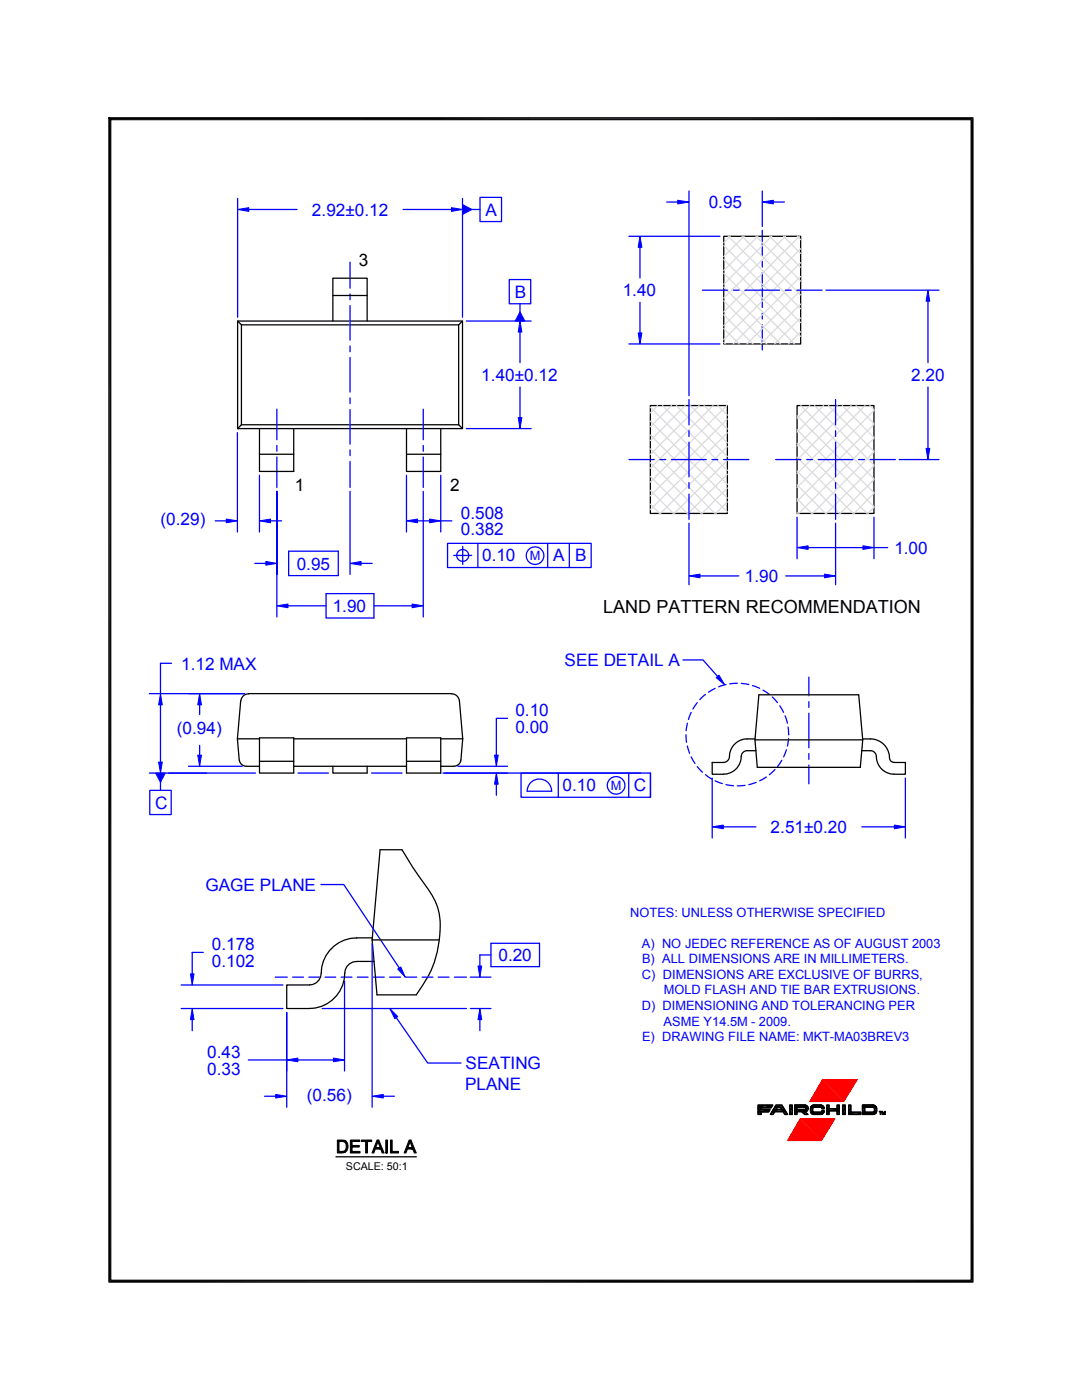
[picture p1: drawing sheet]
<svg xmlns="http://www.w3.org/2000/svg" width="216mm" height="279mm" viewBox="0 0 216 279" stroke-linecap="round" stroke-linejoin="round" font-family="sans-serif">
<path d="M21.7 23.7h172.5M21.9 23.5v232.4M194 23.5v232.4M194.2 255.7h-172.5" fill="none" stroke="#000" stroke-width=".4"/>
<g fill="none" stroke="#000" stroke-width=".2">
<path d="M21.7 23.5l.4 .4v231.6h171.7v-231.6h-171.7l-.4-.4h172.5v232.4h-172.5zM151.3 220.5h2.9l-.3 .6h-2.6zM151.3 221.1h.6v.3h-.6zM151.3 221.4h2.3l-.2 .5h-2.1zM151.3 221.9h.6v.5h-.6zM154 221.9h.6l-.3 .5h-.6zM154.3 221.4h2.2l.3 .5h-2.8zM154.6 221h.5l-.2 .4h-.6zM154.8 220.5h1.2l.3 .5h-1.7zM155.7 221h.6l.2 .4h-.5zM156.3 221.9h.5l.4 .5h-.6zM157.6 220.5h.5v1.9h-.5z"/>
<path d="M158.6 220.9h2.6M158.6 221h2.6M158.6 220.5l2.2 .1zM158.6 220.6l2.4 .1h-2.4zM158.6 220.7h2.4l.2 .1h-2.6zM158.6 220.8h2.6v.2h-2.6zM158.6 221h2.6zM158.6 221h.4v.4h-.4zM158.6 221.4h2.6zM158.6 221.5h2.6l-.1 .2h-2.5zM158.6 221.7h2.5l-.2 .1h-2.3zM158.6 221.8h2.3z"/>
<path d="M158.6 221.9h.4v.5h-.4zM158.6 220.6h2.2M158.6 220.6h2.4M158.6 220.8h2.6M158.6 221.4h2.6M158.6 221.6h2.6M158.6 221.8h2.5M158.6 221.8h2.3M160 221.9h.6l.6 .5h-.6zM160.6 221h.6zM160.6 221.4h.6zM160.7 221.4h.5z"/>
<path d="M160.7 221h.5zM160.7 221l.5 .1zM160.8 221.1h.4zM160.8 221.1h.4v.2h-.4zM160.8 221.3h.4zM161.7 221.8h.5zM161.7 221.1h.5zM161.7 221.2h.5v.6h-.5zM161.7 221h.6zM161.7 222h.6zM161.7 221.8l.5 .1zM161.7 221.9l.6 .1z"/>
<path d="M161.7 220.9h2.7M161.7 221h.5zM161.8 222h2.6zM161.8 222h2.6M161.8 222h2.6l-.1 .2h-2.4zM161.8 220.8h2.6v.2h-2.7zM161.8 220.8h2.6M161.9 222.2h2.4l-.2 .1zM161.9 222.3h2.4M161.9 220.7l.2-.1 2.1 .1zM161.9 220.6h2.3M161.9 220.7h2.3l.2 .1h-2.6z"/>
<path d="M162 222.3h2.1zM162 222.4h2.1M162.1 220.6h1.9zM162.2 222.4h1.8zM163.8 221h.6zM163.8 222h.6zM163.9 221h.5zM163.9 221.9l.5 .1zM163.9 221l.5 .1zM164 221.1l.4 .1zM164 221.8h.4zM164 221.2h.4v.1h-.4z"/>
<path d="M164 221.7h.4v.1h-.4zM165 220.5h.4v.8h-.4zM165 221.3h2.5v.4h-2.5zM165 221.7h.4v.7h-.4zM167 220.5h.5v.8h-.5zM167 221.7h.5v.7h-.5zM168.1 220.5h.6v1.9h-.6zM169.3 220.5h.5v1.5h-.5zM169.3 222h2.5v.4h-2.5zM172.1 220.6h2.4M172.1 220.5l2.4 .1zM172.1 220.6l2.6 .1h-2.6z"/>
<path d="M172.1 220.7h2.6l.1 .1h-2.7zM172.1 220.8h2.7l.1 .2h-2.8zM172.1 221h.5v1h-.5zM172.1 222h2.8l-.1 .1h-2.7zM172.1 222.1h2.7l-.1 .1h-2.6zM172.1 222.2h2.6l-.2 .2h-2.4zM172.1 222.4h2.4zM172.1 220.6h2.6M172.1 220.8h2.7M172.1 220.9h2.8M172.1 222h2.8M172.1 222.1h2.7"/>
<path d="M172.1 222.3h2.6M172.1 222.4h2.4M174.2 221h.7zM174.2 222l.7-.1zM174.3 221h.6zM174.4 221l.5 .1zM174.4 221.9l.5-.1zM174.4 221.9h.5zM174.4 221.1h.5zM174.5 221.1l.4 .1zM174.5 221.2h.4v.5h-.4zM174.5 221.7h.4z"/>
<path d="M175.5 221.8l.4 .1zM175.7 221.9v.5zM176 221.8l.1 .1zM176 222h.1M176 222l.1 .4zM176.1 222l.2 .4zM176.1 222h.1M176.3 222.4h.1zM176.5 221.9l-.2 .5zM176.6 221.9v.5zM176.6 221.8l-.1 .1z"/>
</g>
<path d="M164.1 215.5h6.9l-2.7 4.3h-6.7zM159.7 223.3h6.9l-2.7 4.3h-6.7z" fill="none" stroke="#f00" stroke-width=".25"/>
<g fill="#000">
<path d="M151.3 220.5l2.6 .6h-2.6zM151.3 221.1l.6 .3h-.6zM151.3 221.4l2.1 .5h-2.1zM151.3 221.9l.6 .5h-.6zM151.3 221.1h.6v.3zM151.3 221.9h.6v.5zM151.3 221.4h2.3l-.2 .5zM154 221.9l.3 .5h-.6zM151.3 220.5h2.9l-.3 .6zM154.3 221.4l2.5 .5h-2.8zM154 221.9h.6l-.3 .5zM154.6 221l.3 .4h-.6z"/>
<path d="M154.8 220.5l1.5 .5h-1.7zM154.6 221h.5l-.2 .4zM155.7 221l.8 .4h-.5zM154.8 220.5h1.2l.3 .5zM155.7 221h.6l.2 .4zM156.3 221.9l.9 .5h-.6zM154.3 221.4h2.2l.3 .5zM156.3 221.9h.5l.4 .5zM157.6 220.5l.5 1.9h-.5zM157.6 220.5h.5v1.9zM158.6 221l.4 .4h-.4zM158.6 221.9l.4 .5h-.4z"/>
<path d="M158.6 221h.4v.4zM158.6 221.9h.4v.5zM160 221.9l1.2 .5h-.6zM160.6 221.4h.6zM160.6 221h.6zM160.7 221.4h.5zM160.7 221h.5zM160.8 221.3l.4 .1zM160.7 221l.5 .1zM160.8 221.1h.4zM160.8 221.1l.4 .2h-.4zM160.8 221.3h.4z"/>
<path d="M160.8 221.1h.4v.2zM160 221.9h.6l.6 .5zM161.7 221l.5 .1zM161.7 221.1l.5 .1zM161.7 221.2l.5 .6h-.5zM161.7 221h.5zM161.7 221.8h.5zM161.7 221.8l.5 .1zM161.7 221.9l.6 .1zM161.7 222h.6zM162.1 220.6h1.9zM161.7 221.1h.5z"/>
<path d="M161.7 221.2h.5v.6zM162 222.3l2 .1zM161.7 221h.6zM162.2 222.4h1.6zM163.8 222h.6zM162.2 222.4h1.8zM163.8 221h.6zM163.9 221h.5zM163.9 221.9l.5 .1zM164 221.8l.4 .1zM163.9 221l.5 .1zM164 221.8h.4z"/>
<path d="M164 221.1l.4 .1zM164 221.2l.4 .1h-.4zM164 221.7l.4 .1h-.4zM162.3 220.5l1.7 .1zM163.9 222h.5zM164 221.2h.4v.1zM164 221.7h.4v.1zM165 220.5l.4 .8h-.4zM165 221.7l.4 .7h-.4zM165 220.5h.4v.8zM165 221.7h.4v.7zM167 220.5l.5 .8h-.5z"/>
<path d="M167 221.7l.5 .7h-.5zM167 220.5h.5v.8zM167 221.7h.5v.7zM168.1 220.5l.6 1.9h-.6zM168.1 220.5h.6v1.9zM169.3 220.5l.5 1.5h-.5zM169.3 222l2.5 .4h-2.5zM169.3 220.5h.5v1.5zM169.3 222h2.5v.4zM172.1 221l.5 1h-.5zM172.1 221h.5v1zM174.2 222h.7z"/>
<path d="M174.2 221h.7zM174.3 221h.6zM174.4 221.9h.5zM174.4 221l.5 .1zM174.5 221.8l.4 .1h-.5zM174.4 221.1h.5zM174.5 221.1l.4 .1zM174.5 221.2l.4 .5h-.4zM174.5 221.7l.4 .1zM174.3 221.9l.6 .1zM174.5 221.7h.4zM174.5 221.8l.4 .1z"/>
<path d="M174.5 221.2h.4v.5zM175.5 221.8l.4 .1zM175.7 221.9v.5zM176 221.8l.1 .1zM176 222l.1 .4zM176.1 222l.2 .4zM176.3 222.4h.1zM176.5 221.9l-.2 .5zM176.5 221.9l-.1 .5zM176.6 221.8l-.1 .1zM176.6 221.9v.5zM176.6 221.8v.1z"/>
</g>
<path d="M165 221.5h2.5" fill="none" stroke="#000" stroke-width=".44"/>
<path d="M161.8 222.1h2.6" fill="none" stroke="#000" stroke-width=".21"/>
<g fill="none" stroke="#000" stroke-width=".25">
<path d="M151.3 220.5h2.9l-.3 .6h-2v.3h1.7l-.2 .5h-1.5v.5h-.6zM154.8 220.5h1.2l1.2 1.9h-.6l-.3-.5h-1.7l-.3 .5h-.6zM155.1 221h.6l.3 .4h-1.1zM157.6 220.5h.5v1.9h-.5zM159 221h1.6l.2 .1-.2 .3h-1.6zM161.1 220.8l.1 .5a.58 .58 0 0 1-.6 .6l.6 .5h-.6l-.6-.5h-1v.5h-.4v-1.9h2l.6 .3M162.3 222.4h1.5M164 221.2l-.2-.2h-1.5l-.1 .2v.7l1.6 .1 .2-.2M164 221.2v.1h.4v-.1a.65 .65 0 0 0-.6-.7l-1.5 .1a.64 .64 0 0 0-.6 .6v.6a.58 .58 0 0 0 .6 .6M164 221.8v-.1h.4v.1a.58 .58 0 0 1-.6 .6M165 220.5h.4v.8h1.6v-.8h.5v1.9h-.5v-.7h-1.6v.7h-.4zM168.1 220.5h.6v1.9h-.6z"/>
<path d="M169.3 220.5h.5v1.5h2v.4h-2.5zM172.6 221l1.8 .1v.8l-1.8 .1zM174.2 222.4a.95 .95 0 0 0 .8-.9 .95 .95 0 0 0-.8-.9l-2.1-.1v1.9h2.1M175.5 221.8h.4l-.2 .1v.5v-.5zM176 221.8l.3 .6 .3-.6v.6v-.5l-.2 .5-.3-.5-.1 .5z"/>
</g>
<g fill="#f00">
<path d="M164.1 215.5l4.2 4.3h-6.7z"/>
<path d="M164.1 215.5h6.9l-2.7 4.3z"/>
</g>
<path d="M164.1 215.5h6.9l-2.7 4.3h-6.7z" fill="none" stroke="#f00" stroke-width=".2"/>
<g fill="#f00">
<path d="M159.7 223.3l4.2 4.3h-6.7z"/>
<path d="M159.7 223.3h6.9l-2.7 4.3z"/>
</g>
<path d="M159.7 223.3h6.9l-2.7 4.3h-6.7z" fill="none" stroke="#f00" stroke-width=".2"/>
<path d="M29.8 138.4h19M32 132.4h2.2M29.8 154.3h21.2M29.9 157.7h4.3v4.9h-4.3z" fill="none" stroke="#00f" stroke-width=".25"/>
<path d="M32 138.4l.4 2.3h-.8z" fill="#00f"/>
<path d="M32 138.4l.4 2.3h-.8z" fill="none" stroke="#00f" stroke-width=".2"/>
<path d="M32 132.4v6M32 154.3v3.4" fill="none" stroke="#00f" stroke-width=".25"/>
<path d="M31.1 154.3h1.9l-1 1.8z" fill="#00f"/>
<path d="M31.1 154.3h1.9l-1 1.8z" fill="none" stroke="#00f" stroke-width=".2"/>
<path d="M31.6 152.1h.8l-.4 2.2z" fill="#00f"/>
<path d="M31.6 152.1h.8l-.4 2.2z" fill="none" stroke="#00f" stroke-width=".2"/>
<g fill="none" stroke="#00f" stroke-width=".25">
<path d="M32 140.7v11.4M64.1 176.5h4.5l11.1 16.7M54.9 195h2.4M58.4 195h2.2M61.6 195h2.2M64.9 195h2.1M68.1 195h2.1M71.3 195h2.1M74.5 195h2.2M77.7 195h2.2M81 195h2.1M84.2 195h2.2"/>
<path d="M87.4 195h2.2M90.7 195h2.4M64.3 201.3h28.8M79.1 203.1l6.2 9.1h6.7"/>
</g>
<path d="M75.8 169.6l-1.5 18h13.4M80.2 169.6l3.2 5.1a23 23 0 0 1 4 6.7 21.2 21.2 0 0 1-4.3 17.1h-7.9M67 230.9h16.1" fill="none" stroke="#000" stroke-width=".25"/>
<g fill="#000" stroke="#000" stroke-width=".2">
<path d="M67.3 227.5h1.4l.3 .2-1.4 .1v2l1.4 .1-.8 .2h-.9z" fill-rule="evenodd"/>
<path d="M68.2 227.8l.8-.1a1.56 1.56 0 0 1 0 2.2l-1.4-.1h.6a1.02 1.02 0 0 0 .9-.8 1.02 1.02 0 0 0-.5-1.1z" fill-rule="evenodd"/>
<path d="M69.9 227.5h1.9v.3h-1.5v.8h1.4v.3h-1.4v.9h1.5v.3h-1.9z" fill-rule="evenodd"/>
<path d="M72.1 227.5h2.1v.3h-.9v2.3h-.3v-2.3h-.9z" fill-rule="evenodd"/>
<path d="M75.2 227.5h.4l-.6 1.5 1 .3h-1.1l-.3 .8h-.4z" fill-rule="evenodd"/>
<path d="M75.6 227.5l1 2.6h-.3l-.3-.8-1-.3h.9l-.5-1.2z" fill-rule="evenodd"/>
<path d="M77 227.5h.3v2.6h-.3z" fill-rule="evenodd"/>
<path d="M77.9 227.5h.4v2.3h1.2v.3h-1.6z" fill-rule="evenodd"/>
<path d="M81.6 227.5h.4l-.6 1.5 1 .3h-1.1l-.3 .8h-.4z" fill-rule="evenodd"/>
<path d="M82 227.5l1.1 2.6h-.4l-.3-.8-1-.3h.9l-.5-1.2z" fill-rule="evenodd"/>
</g>
<path d="M79.4 193.4l.6-.4 .9 2z" fill="#00f"/>
<path d="M79.4 193.4l.6-.4 .9 2z" fill="none" stroke="#00f" stroke-width=".2"/>
<path d="M77.8 201.3l1.6 1.6-.6 .4z" fill="#00f"/>
<path d="M77.8 201.3l1.6 1.6-.6 .4z" fill="none" stroke="#00f" stroke-width=".2"/>
<path d="M38.4 190.1h2.2M76.5 218.8h2.2" fill="none" stroke="#00f" stroke-width=".25"/>
<path d="M61.7 196.6h-4.5v4.7h4.5M64.1 194.2a2.32 2.32 0 0 1-2.4 2.4M71.1 191.9a2.49 2.49 0 0 0-2.4 2.9 7 7 0 0 1-7 6.5M71.1 187.2a7 7 0 0 0-7 7M71.1 187.2h3.2M71.1 191.9h3.5M74.3 187.6l.9 10.9" fill="none" stroke="#000" stroke-width=".25"/>
<path d="M38 194.4h.7l-.3 2.2z" fill="#00f"/>
<path d="M38 194.4h.7l-.3 2.2z" fill="none" stroke="#00f" stroke-width=".2"/>
<path d="M38.4 190.1v4.3M38.4 203.5v2.2" fill="none" stroke="#00f" stroke-width=".25"/>
<path d="M38.4 201.3l.3 2.2h-.7z" fill="#00f"/>
<path d="M38.4 201.3l.3 2.2h-.7z" fill="none" stroke="#00f" stroke-width=".2"/>
<path d="M36.2 196.6h20.3M36.2 201.3h20.3" fill="none" stroke="#00f" stroke-width=".25"/>
<path d="M66.5 211.2l2.2 .3-2.2 .4z" fill="#00f"/>
<path d="M66.5 211.2l2.2 .3-2.2 .4z" fill="none" stroke="#00f" stroke-width=".2"/>
<path d="M57.2 211.5l2.2-.3v.7z" fill="#00f"/>
<path d="M57.2 211.5l2.2-.3v.7z" fill="none" stroke="#00f" stroke-width=".2"/>
<path d="M52.8 218.8h2.2" fill="none" stroke="#00f" stroke-width=".25"/>
<path d="M55 218.4l2.2 .4-2.2 .3z" fill="#00f"/>
<path d="M55 218.4l2.2 .4-2.2 .3z" fill="none" stroke="#00f" stroke-width=".2"/>
<path d="M68.7 195.8v17.9M74.3 188.3v32.7M49.6 211.5h7.6M57.2 202.1v18.9M59.4 211.5h7.1" fill="none" stroke="#00f" stroke-width=".25"/>
<path d="M74.3 218.8l2.2-.4v.7z" fill="#00f"/>
<path d="M74.3 218.8l2.2-.4v.7z" fill="none" stroke="#00f" stroke-width=".2"/>
<path d="M95.8 190.6h2.2M107.7 188.3v4.6" fill="none" stroke="#00f" stroke-width=".25"/>
<path d="M95.4 192.8h.7l-.3 2.2z" fill="#00f"/>
<path d="M95.4 192.8h.7l-.3 2.2z" fill="none" stroke="#00f" stroke-width=".2"/>
<path d="M93.9 195h4.1M95.8 190.6v2.2M98 188.3v4.6M95.8 203.5v2.2" fill="none" stroke="#00f" stroke-width=".25"/>
<path d="M95.8 201.3l.3 2.2h-.7z" fill="#00f"/>
<path d="M95.8 201.3l.3 2.2h-.7z" fill="none" stroke="#00f" stroke-width=".2"/>
<path d="M47.4 39.6v23.7M92.3 39.6v23.7M104 154.3h25.8v4.8h-25.8zM98 188.3h9.7M98 192.9h9.7M93.9 201.3h4.1" fill="none" stroke="#00f" stroke-width=".25"/>
<path d="M81.1 94.1h6.8M81.1 90.7h6.8" fill="none" stroke="#000" stroke-width=".25"/>
<path d="M81.1 103.9l2.2-.3v.7z" fill="#00f"/>
<path d="M81.1 103.9l2.2-.3v.7z" fill="none" stroke="#00f" stroke-width=".2"/>
<path d="M66.4 59h6.9M47.4 64.1h44.9v21.4h-44.9zM47.4 64.1l.8 .7h43.3M66.4 64.1v-8.6h6.9v8.6M47.4 85.5h.1M48.2 84.8h43.3M81.1 85.6v8.5M49.6 138.4h40.5M81.1 154.3h6.8M81.1 151.9h6.8M81.1 147.3h6.8" fill="none" stroke="#000" stroke-width=".25"/>
<g fill="none" stroke="#00f" stroke-width=".25">
<path d="M69.8 52.3v5.2M69.8 58.7v1.1M69.8 61v6.9M69.8 69v1.2M69.8 71.3v7M69.8 79.4v1.2M55.2 81.7v6.1M55.2 88.9v1.1M55.2 91.2v6.1M69.8 81.7v6.9M69.8 89.8v1.1M69.8 92.1v5.2"/>
<path d="M81.1 94.8v11.4M72.1 112.4h2.2M74.6 120.9h7.6"/>
</g>
<path d="M69.9 112.4l2.2-.3v.7z" fill="#00f"/>
<path d="M69.9 112.4l2.2-.3v.7z" fill="none" stroke="#00f" stroke-width=".2"/>
<path d="M69.8 98.1v16.5M54 103.9h2.2M65.1 118.5h9.5v4.8h-9.5zM67.5 110v4.9" fill="none" stroke="#00f" stroke-width=".25"/>
<path d="M48.2 84.8l-.8 .7M58.6 85.6v8.5" fill="none" stroke="#000" stroke-width=".25"/>
<path d="M45.1 103.6l2.3 .3-2.3 .4z" fill="#00f"/>
<path d="M45.1 103.6l2.3 .3-2.3 .4z" fill="none" stroke="#00f" stroke-width=".2"/>
<path d="M51.8 85.6v8.5h6.8M51.8 90.7h6.8" fill="none" stroke="#000" stroke-width=".25"/>
<path d="M51.8 103.9l2.2-.3v.7z" fill="#00f"/>
<path d="M51.8 103.9l2.2-.3v.7z" fill="none" stroke="#00f" stroke-width=".2"/>
<path d="M57.6 110v4.9" fill="none" stroke="#00f" stroke-width=".25"/>
<path d="M53 112.1l2.2 .3-2.2 .4z" fill="#00f"/>
<path d="M53 112.1l2.2 .3-2.2 .4z" fill="none" stroke="#00f" stroke-width=".2"/>
<path d="M55.2 120.9l2.3-.4v.8z" fill="#00f"/>
<path d="M55.2 120.9l2.3-.4v.8z" fill="none" stroke="#00f" stroke-width=".2"/>
<path d="M47.4 86.3v19.9M51.8 94.8v11.4M42.9 103.9h2.2M50.8 112.4h2.2M55.2 114.6v-16.5v25M57.6 114.9h9.9M57.6 110h9.9M57.5 120.9h7.6M59.5 154.3h6.1" fill="none" stroke="#00f" stroke-width=".25"/>
<path d="M48.2 64.8v20M49.6 138.5h-.3a1.57 1.57 0 0 0-1.3 1.4l-.6 7.5M49.1 152.9h2.7M51.8 147.4h-4.4l.3 4.3a1.43 1.43 0 0 0 1.4 1.2M51.8 151.9h6.8M51.8 147.3h6.8v7h-6.8zM66.4 152.9v1.4h6.9v-1.4M81.1 147.3v7M75.8 169.6h4.4" fill="none" stroke="#000" stroke-width=".25"/>
<path d="M39.8 138.4l.4 2.3h-.7z" fill="#00f"/>
<path d="M39.8 138.4l.4 2.3h-.7z" fill="none" stroke="#00f" stroke-width=".2"/>
<path d="M39.8 148.8v1.9" fill="none" stroke="#00f" stroke-width=".25"/>
<path d="M39.5 150.7h.7l-.4 2.2z" fill="#00f"/>
<path d="M39.5 150.7h.7l-.4 2.2z" fill="none" stroke="#00f" stroke-width=".2"/>
<g fill="none" stroke="#00f" stroke-width=".25">
<path d="M101.6 55.8h4.3v4.8h-4.3zM103.8 60.6v3.5M84.5 81.7v6.1M84.5 88.9v1.1M84.5 91.2v6.1M89.3 108.4h28.7v4.9h-28.7zM90.5 110.8h3.6M92.3 109.1v3.5M95.4 108.4v4.9M109.3 108.4v4.9M113.6 108.4v4.9M37.6 138.4h11.2"/>
<path d="M37.6 152.9h10.7M39.8 140.7v1.9M74.1 154.3h6.1M105.2 157.9h4.9M105.2 157.9a2.43 2.43 0 0 1 2.4-2.4 2.43 2.43 0 0 1 2.5 2.4M111.4 154.3v4.8M125.5 154.3v4.8"/>
<circle cx="92.3" cy="110.8" r="1.19"/>
<circle cx="106.8" cy="110.9" r="1.76"/>
<circle cx="122.9" cy="156.7" r="1.76"/>
</g>
<path d="M58.6 147.4h22.5M58.6 152.9h22.5" fill="none" stroke="#000" stroke-width=".25"/>
<path d="M103.8 62.2l.9 1.9h-1.9z" fill="#00f"/>
<path d="M103.8 62.2l.9 1.9h-1.9z" fill="none" stroke="#00f" stroke-width=".2"/>
<path d="M103.8 64.1l.3 2.2h-.7z" fill="#00f"/>
<path d="M103.8 64.1l.3 2.2h-.7z" fill="none" stroke="#00f" stroke-width=".2"/>
<path d="M93 64.1h13M103.8 66.3v6.1" fill="none" stroke="#00f" stroke-width=".25"/>
<path d="M92.3 64.1l-.8 .7" fill="none" stroke="#000" stroke-width=".25"/>
<path d="M103.4 83.3h.7l-.3 2.2z" fill="#00f"/>
<path d="M103.4 83.3h.7l-.3 2.2z" fill="none" stroke="#00f" stroke-width=".2"/>
<path d="M91.5 84.8l.8 .7" fill="none" stroke="#000" stroke-width=".25"/>
<path d="M93 85.5h13M83.3 103.9h2.4M87.9 103.9h2.2" fill="none" stroke="#00f" stroke-width=".25"/>
<path d="M85.7 103.6l2.2 .3-2.2 .4z" fill="#00f"/>
<path d="M85.7 103.6l2.2 .3-2.2 .4z" fill="none" stroke="#00f" stroke-width=".2"/>
<path d="M87.9 85.6v8.5" fill="none" stroke="#000" stroke-width=".25"/>
<path d="M82.2 120.5l2.3 .4-2.3 .4z" fill="#00f"/>
<path d="M82.2 120.5l2.3 .4-2.3 .4z" fill="none" stroke="#00f" stroke-width=".2"/>
<path d="M103.8 77.2v6.1M84.5 98.1v25M87.9 94.8v11.4M101.3 143.4h-2.3v7.3" fill="none" stroke="#00f" stroke-width=".25"/>
<path d="M91.5 64.8v20" fill="none" stroke="#000" stroke-width=".25"/>
<path d="M99 154.3l.4 2.2h-.7z" fill="#00f"/>
<path d="M99 154.3l.4 2.2h-.7z" fill="none" stroke="#00f" stroke-width=".2"/>
<path d="M99 156.5v2.2" fill="none" stroke="#00f" stroke-width=".25"/>
<path d="M98.7 150.7h.7l-.4 2.2z" fill="#00f"/>
<path d="M98.7 150.7h.7l-.4 2.2z" fill="none" stroke="#00f" stroke-width=".2"/>
<path d="M90.1 138.5h.3a1.57 1.57 0 0 1 1.3 1.4l.6 7.5M87.9 152.9h2.7M87.9 147.3v7M87.9 147.4h4.4M92.3 147.4l-.3 4.3a1.39 1.39 0 0 1-1.4 1.2" fill="none" stroke="#000" stroke-width=".25"/>
<path d="M80.4 41.8h9.7M88.4 154.3h39.4M91.4 152.9h9.9" fill="none" stroke="#00f" stroke-width=".25"/>
<path d="M47.4 41.8l2.2-.4v.8z" fill="#00f"/>
<path d="M47.4 41.8l2.2-.4v.8z" fill="none" stroke="#00f" stroke-width=".2"/>
<path d="M95.8 39.4h4.3v4.8h-4.3zM49.6 41.8h9.7" fill="none" stroke="#00f" stroke-width=".25"/>
<path d="M92.3 40.9l1.9 .9-1.9 1z" fill="#00f"/>
<path d="M92.3 40.9l1.9 .9-1.9 1z" fill="none" stroke="#00f" stroke-width=".2"/>
<path d="M92.3 41.8h3.5" fill="none" stroke="#00f" stroke-width=".25"/>
<path d="M90.1 41.4l2.2 .4-2.2 .4z" fill="#00f"/>
<path d="M90.1 41.4l2.2 .4-2.2 .4z" fill="none" stroke="#00f" stroke-width=".2"/>
<g fill="none" stroke="#00f" stroke-width=".25">
<path d="M137.5 38.1v40.9M127.7 49.4v6.1M152.1 46v5M152.1 52.2v1.1M152.1 54.4v7M164.8 57.9h22.6M152.1 62.5v1.2M152.1 64.8v5M154.8 91.7h5M161 91.7h1.1M163.3 91.7h6.9M171.3 91.7h1.2"/>
<path d="M173.6 91.7h5.1"/>
</g>
<path d="M144.4 47.2h15.4v21.4h-15.4zM129.8 80.9h15.3v21.6h-15.3zM159 80.9h15.4v21.6h-15.4z" fill="none" stroke="#000" stroke-width=".25"/>
<g fill="none" stroke="#dcdcdc" stroke-width=".25">
<path d="M144.4 54.5l14.1 14.1M144.4 51.8l15.4 15.3M144.4 49l15.4 15.4M144.4 57.3l11.4 11.3M145.3 47.2l14.5 14.4M145.7 47.2l-1.3 1.3M148.1 47.2l11.7 11.7M148.5 47.2l-4.1 4M150.8 47.2l9 8.9M151.2 47.2l-6.8 6.8M153.6 47.2l6.2 6.1M154 47.2l-9.6 9.5"/>
<path d="M156.3 47.2l3.5 3.4M156.7 47.2l-12.3 12.3M159.1 47.2l.7 .6M159.5 47.2l-15.1 15.1M159.8 49.6l-15.4 15.4M159.8 52.4l-15.4 15.4M159.8 55.2l-13.5 13.4M159.8 57.9l-10.8 10.7M144.4 68.3l.3 .3M144.4 65.6l3.1 3M144.4 62.8l5.9 5.8M144.4 60l8.6 8.6"/>
<path d="M159.8 60.7l-8 7.9M159.8 66.2l-2.5 2.4M159.8 63.4l-5.2 5.2M129.8 86.8l15.3 15.4M129.8 84.1l15.3 15.3M129.8 81.3l15.3 15.4M129.8 89.6l12.9 12.9M129.8 97.9l4.6 4.6M129.8 92.3l10.1 10.2M129.8 95.1l7.4 7.4M131.2 80.9l-1.4 1.5M132.2 80.9l12.9 13"/>
<path d="M134 80.9l-4.2 4.3M134.9 80.9l10.2 10.2M136.7 80.9l-6.9 7M137.7 80.9l7.4 7.5M139.5 80.9l-9.7 9.8M140.5 80.9l4.6 4.7M142.3 80.9l-12.5 12.5M143.2 80.9l1.9 2M145 80.9l-15.2 15.3M145.1 91.9l-10.6 10.6M145.1 83.6l-15.3 15.4M145.1 86.4l-15.3 15.3"/>
<path d="M145.1 97.4l-5 5.1M145.1 89.1l-13.3 13.4M145.1 94.6l-7.8 7.9M159 85.7l15.4 15.4M159 83l15.4 15.3M159 88.5l14 14M159 91.2l11.2 11.3M159 94l8.5 8.5M159 96.8l5.7 5.7M159 99.5l3 3M159.8 80.9l14.6 14.7M161.6 80.9l-2.6 2.6"/>
<path d="M162.5 80.9l11.9 11.9M164.3 80.9l-5.3 5.4M165.3 80.9l9.1 9.2M167.1 80.9l-8.1 8.1M168.1 80.9l6.3 6.4M169.8 80.9l-10.8 10.9M170.8 80.9l3.6 3.6M172.6 80.9l-13.6 13.6M173.6 80.9l.8 .9M174.4 98.5l-4 4M174.4 95.7l-6.7 6.8M174.4 93l-9.5 9.5"/>
<path d="M174.4 90.2l-12.3 12.3M174.4 87.4l-15 15.1M174.4 84.7l-15.4 15.3M174.4 81.9l-15.4 15.4M129.8 100.6l1.8 1.9M145.1 100.1l-2.3 2.4M159 102.3l.2 .2M174.4 101.2l-1.2 1.3"/>
</g>
<path d="M172.2 108.9l2.2 .4-2.2 .3z" fill="#00f"/>
<path d="M172.2 108.9l2.2 .4-2.2 .3z" fill="none" stroke="#00f" stroke-width=".2"/>
<path d="M172 149.8h1.7M172.1 147.5h1.6" fill="none" stroke="#000" stroke-width=".25"/>
<g fill="none" stroke="#00f" stroke-width=".25">
<path d="M140.8 138.6l-1.2 1M142.7 137.4l-1.3 .7M144.9 136.6l-1.5 .5M147.1 136.4l-1.5 .1M147.9 136.4l1.5 .2M150.2 136.8l1.4 .6M152.3 137.7l1.2 .9M154.1 139.1l1 1.1M129.8 154.3v4.8M136.9 146.6l.1 1.5M137.2 144.3l-.3 1.5M137.2 148.9l.4 1.4"/>
<path d="M137.9 142.2l-.5 1.4M137.9 151l.8 1.4M139.1 140.2l-.8 1.3M139.1 153l1.1 1.1M140.8 154.6l1.2 .9M142.1 155.3v11.9M142.7 155.8l1.4 .6M144.9 156.6l1.5 .2M148.7 156.7l-1.6 .1M150.9 156.1l-1.5 .5M152.9 155.1l-1.3 .7M154.6 153.6l-1.1 1"/>
<path d="M155.6 140.8l.8 1.4M156 151.7l-.9 1.3M156.7 142.9l.4 1.4M156.9 149.6l-.5 1.4M157.2 145.1l.2 1.5M157.4 147.4l-.3 1.5M172 165h6.5"/>
</g>
<path d="M157.3 146.5h.2v.2h-.2z" fill-rule="evenodd" fill="#00f"/>
<g fill="none" stroke="#00f" stroke-width=".25">
<path d="M140.1 57.9h5.1M146.3 57.9h1.2M148.6 57.9h7M156.7 57.9h1.2M159 57.9h5M137.5 79.7v5.1M166.7 79.7v5.1M125.5 91.7h5M131.7 91.7h1.1M134 91.7h6.9M137.5 86v1.1M137.5 88.2v7"/>
<path d="M137.5 96.3v1.2M137.5 98.6v5.1M142.1 91.7h1.1M144.4 91.7h5M166.7 86v1.1M166.7 88.2v7M166.7 96.3v1.2M166.7 98.6v5.1M161.4 135.1v3.8M161.4 140v1.2M161.4 142.3v6.9M161.4 150.4v1.2"/>
<path d="M161.4 152.7v3.7"/>
</g>
<path d="M164.5 114.6l2.2 .3-2.2 .4z" fill="#00f"/>
<path d="M164.5 114.6l2.2 .3-2.2 .4z" fill="none" stroke="#00f" stroke-width=".2"/>
<path d="M166.7 104.4v12.3" fill="none" stroke="#00f" stroke-width=".25"/>
<path d="M159 109.3l2.2-.4v.7z" fill="#00f"/>
<path d="M159 109.3l2.2-.4v.7z" fill="none" stroke="#00f" stroke-width=".2"/>
<path d="M159 103.2v8.3" fill="none" stroke="#00f" stroke-width=".25"/>
<path d="M137.5 114.9l2.2-.3v.7z" fill="#00f"/>
<path d="M137.5 114.9l2.2-.3v.7z" fill="none" stroke="#00f" stroke-width=".2"/>
<path d="M137.5 104.4v12.3M139.7 114.9h7.7M156.8 114.9h7.7M161.2 109.3h11" fill="none" stroke="#00f" stroke-width=".25"/>
<path d="M127.3 66.4h.8l-.4 2.2z" fill="#00f"/>
<path d="M127.3 66.4h.8l-.4 2.2z" fill="none" stroke="#00f" stroke-width=".2"/>
<path d="M125.5 68.6h18.2M127.7 60.3v6.1" fill="none" stroke="#00f" stroke-width=".25"/>
<path d="M151.4 138.7l-.8 9 .5 5.4M171.3 138.7l.8 9-.4 5.4M149.1 147.5h1.6M150.8 149.8l-2.2 .1-.6 .6-.1 .5" fill="none" stroke="#000" stroke-width=".25"/>
<path d="M142.9 135.2l.6-.5 1.1 2z" fill="#00f"/>
<path d="M142.9 135.2l.6-.5 1.1 2z" fill="none" stroke="#00f" stroke-width=".2"/>
<path d="M149.1 147.5a3.6 3.6 0 0 0-3.6 3.7l-.4 .7-.5 .2-2.5 .1v2.3a5.8 5.8 0 0 0 4.5-.8 3.5 3.5 0 0 0 1.3-2.7" fill="none" stroke="#000" stroke-width=".25"/>
<path d="M142.1 165l2.2-.3v.7z" fill="#00f"/>
<path d="M142.1 165l2.2-.3v.7z" fill="none" stroke="#00f" stroke-width=".2"/>
<path d="M136.3 131.7h4l2.9 3.3M144.3 165h6.5" fill="none" stroke="#00f" stroke-width=".25"/>
<path d="M151.4 138.7h19.9M150.6 147.7h21.5M151.1 153.1h20.6" fill="none" stroke="#000" stroke-width=".25"/>
<path d="M185.2 57.9l.3 2.2h-.7z" fill="#00f"/>
<path d="M185.2 57.9l.3 2.2h-.7z" fill="none" stroke="#00f" stroke-width=".2"/>
<path d="M185.2 60.1v12.3" fill="none" stroke="#00f" stroke-width=".25"/>
<path d="M184.8 89.5h.7l-.3 2.2z" fill="#00f"/>
<path d="M184.8 89.5h.7l-.3 2.2z" fill="none" stroke="#00f" stroke-width=".2"/>
<path d="M185.2 77.2v12.3M179.4 91.7h8M174.4 109.3h2.7M174.4 103.2v8.3" fill="none" stroke="#00f" stroke-width=".25"/>
<path d="M173.7 149.8l.7 .3 .4 .4 .1 .5M173.7 147.5a3.9 3.9 0 0 1 3.8 4l.3 .4 .4 .2 2.5 .1v2.3a5.8 5.8 0 0 1-4.6-.8 3.5 3.5 0 0 1-1.2-2.7" fill="none" stroke="#000" stroke-width=".25"/>
<path d="M178.5 164.7l2.2 .3-2.2 .4z" fill="#00f"/>
<path d="M178.5 164.7l2.2 .3-2.2 .4z" fill="none" stroke="#00f" stroke-width=".2"/>
<path d="M180.7 155.3v11.9" fill="none" stroke="#00f" stroke-width=".25"/>
<path d="M152.1 40.3l2.2-.3v.7z" fill="#00f"/>
<path d="M152.1 40.3l2.2-.3v.7z" fill="none" stroke="#00f" stroke-width=".2"/>
<path d="M152.1 38.1v7.1M133 40.3h2.2M154.3 40.3h2.2" fill="none" stroke="#00f" stroke-width=".25"/>
<path d="M135.2 40l2.3 .3-2.3 .4z" fill="#00f"/>
<path d="M135.2 40l2.3 .3-2.3 .4z" fill="none" stroke="#00f" stroke-width=".2"/>
<path d="M127.7 47.2l.4 2.2h-.8z" fill="#00f"/>
<path d="M127.7 47.2l.4 2.2h-.8z" fill="none" stroke="#00f" stroke-width=".2"/>
<path d="M125.5 47.2h18.2" fill="none" stroke="#00f" stroke-width=".25"/>
<text font-size="3.6" x="120.4" y="122.4">LAND PATTERN RECOMMENDATION</text>
<g font-size="3.4" fill="#00f">
<text x="141.4" y="41.5">0.95</text>
<text x="62.3" y="43">2.92±0.12</text>
<text x="96.9" y="43.1">A</text>
<text x="102.7" y="59.5">B</text>
<text x="124.3" y="59.1">1.40</text>
<text x="96" y="76">1.40±0.12</text>
<text x="181.8" y="76">2.20</text>
<text x="32" y="104.8">(0.29)</text>
<text x="92" y="103.5">0.508</text>
<text x="92" y="106.9">0.382</text>
<text x="59.2" y="113.7">0.95</text>
<text x="96.2" y="112.1">0.10</text>
<text x="110.4" y="112.1">A</text>
<text x="114.8" y="112.1">B</text>
<text x="178.5" y="110.5">1.00</text>
<text x="148.6" y="116.2">1.90</text>
<text x="66.4" y="122.1">1.90</text>
<text x="36.1" y="133.6">1.12 MAX</text>
<text x="112.6" y="132.8">SEE DETAIL A</text>
<text x="102.8" y="143">0.10</text>
<text x="35.3" y="146.6">(0.94)</text>
<text x="102.8" y="146.3">0.00</text>
<text x="30.9" y="161.4">C</text>
<text x="112.2" y="157.9">0.10</text>
<text x="126.5" y="157.9">C</text>
<text x="153.8" y="166.2">2.51±0.20</text>
<text x="41" y="177.7">GAGE PLANE</text>
<text x="42.3" y="189.7">0.178</text>
<text x="99.5" y="191.8">0.20</text>
<text x="42.3" y="193">0.102</text>
<text x="41.4" y="211.1">0.43</text>
<text x="41.4" y="214.5">0.33</text>
<text x="92.9" y="213.4">SEATING</text>
<text x="61.2" y="219.6">(0.56)</text>
<text x="92.8" y="217.5">PLANE</text>
</g>
<g font-size="3.4">
<text x="71.6" y="53.1">3</text>
<text x="58.8" y="98">1</text>
<text x="89.8" y="98">2</text>
</g>
<g font-size="2.6" fill="#00f">
<text x="105.7" y="111.8">M</text>
<text x="121.9" y="157.6">M</text>
<text x="125.8" y="183">NOTES: UNLESS OTHERWISE SPECIFIED</text>
<text x="128.1" y="189.1">A) NO JEDEC REFERENCE AS OF AUGUST 2003</text>
<text x="128.1" y="195.3">C) DIMENSIONS ARE EXCLUSIVE OF BURRS,</text>
<text x="128.1" y="192.2">B) ALL DIMENSIONS ARE IN MILLIMETERS.</text>
<text x="128.1" y="201.5">D) DIMENSIONING AND TOLERANCING PER</text>
<text x="132.4" y="198.5">MOLD FLASH AND TIE BAR EXTRUSIONS.</text>
<text x="128.1" y="207.8">E) DRAWING FILE NAME: MKT-MA03BREV3</text>
<text x="132.4" y="204.7">ASME Y14.5M - 2009.</text>
</g>
<text font-size="2.1" x="69" y="233.4">SCALE: 50:1</text>
</svg>
